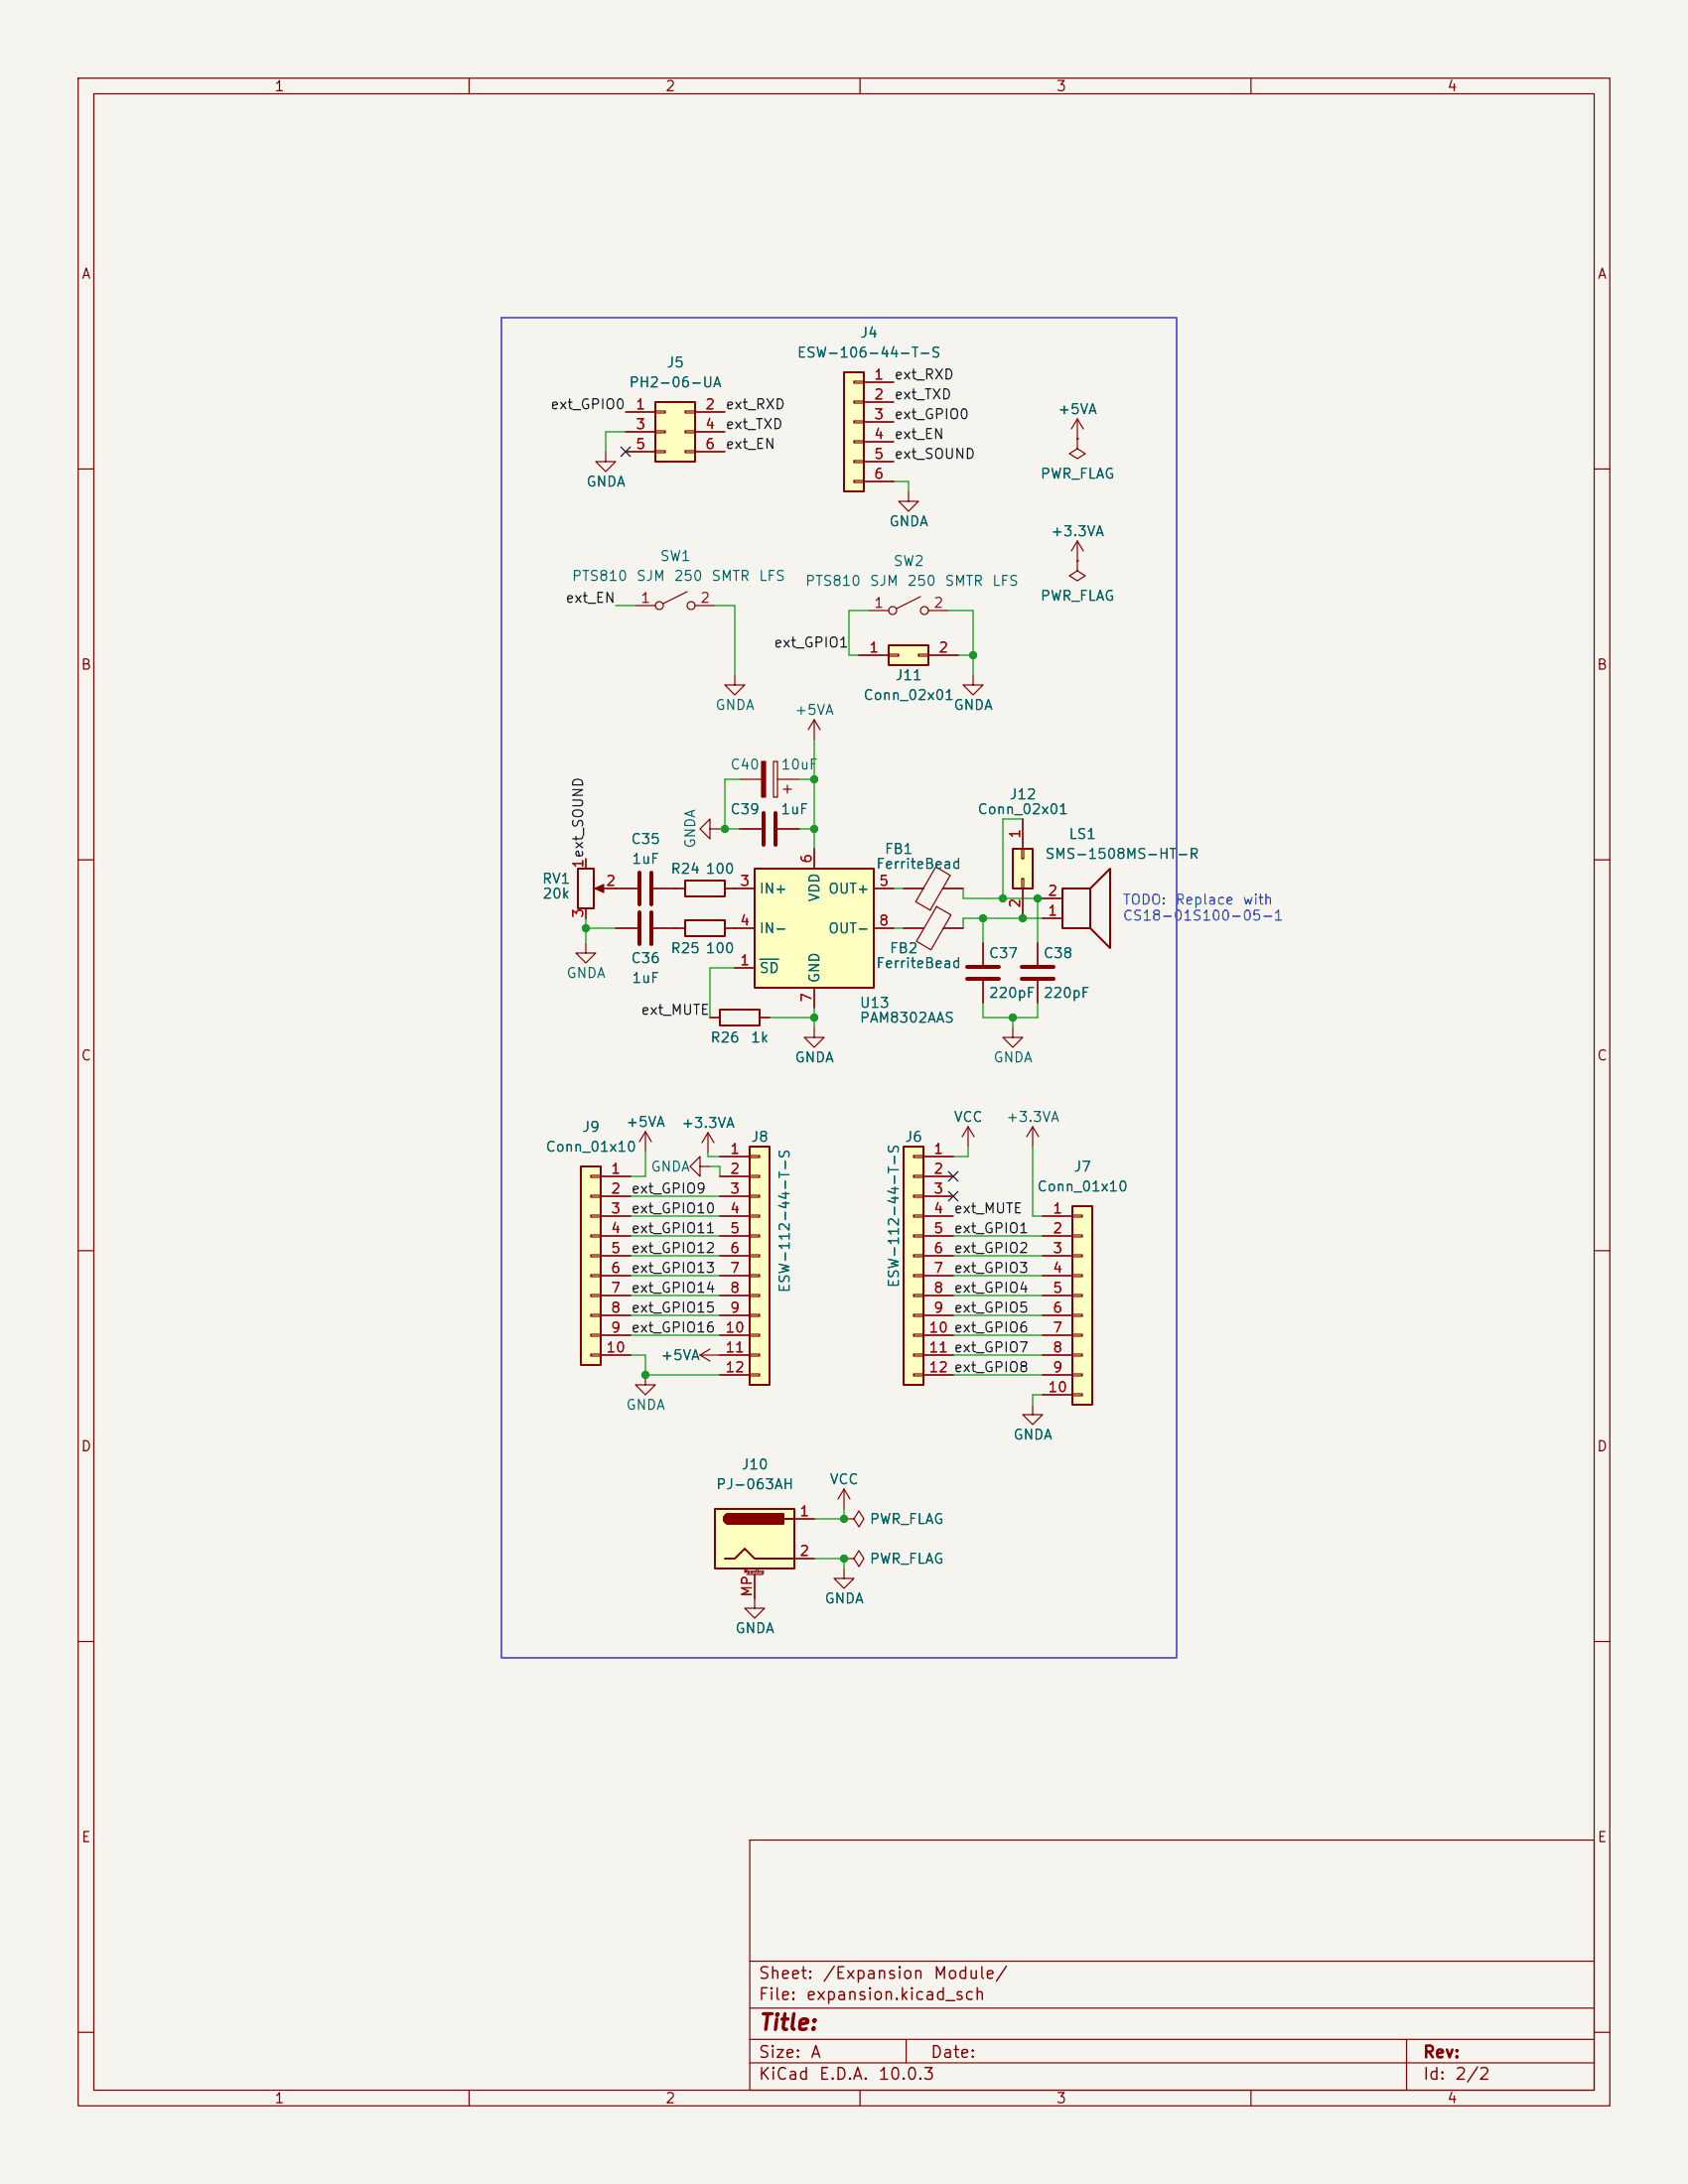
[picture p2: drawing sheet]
<svg xmlns="http://www.w3.org/2000/svg" width="216mm" height="279mm" viewBox="0 0 216 279" stroke-linecap="round" stroke-linejoin="round" font-family="sans-serif">
<path d="M0 0h215.9v279.4h-215.9z" fill="#f5f4ef" stroke="#f5f4ef" stroke-width=".13"/>
<g fill="none" stroke="#840000" stroke-width=".15">
<path d="M10 10h195.9v259.4h-195.9zM12 12h191.9v255.4h-191.9zM60 10v2M110 10v2M160 10v2M10 60h2M203.9 60h2M10 110h2M86.4 118.7h1.2M92.7 118.7h1.3M203.9 110h2M74.9 120.7v1.2h1.3l-1.3 1.3-1.2-1.3h1.2"/>
<path d="M90.8 130.2h1.3M97.2 130.2h1.2M104.1 131.4v1.3h1.3l-1.3 1.3-1.2-1.3h1.2M10 160h2M82.5 144.8l-.7 1.3M82.5 144.8l.8 1.3M82.5 144.8v2.5M89.5 149.2v-1.2l-1.2 1.2 1.2 1.3v-1.3h1.3M90.6 144.9l-.8 1.3M90.6 144.9l.7 1.3M90.6 144.9v2.5M203.9 160h2"/>
<path d="M89.5 173.4l1.3 .7M89.5 173.4h2.6M90.8 172.6l-1.3 .8M10 210h2M203.9 210h2M95.9 235.4h108v32h-108zM10 260h2M95.9 256.9h108M95.9 250.9h108M203.9 260h2M60 267.4v2M95.9 263.9h108"/>
<path d="M95.9 260.9h108M110 267.4v2M115.9 260.9v3M160 267.4v2M179.9 260.9v6.5"/>
</g>
<path d="M87.6 117.7h5.1v2.1h-5.1zM92.1 129.2h5.1v2h-5.1z" fill="none" stroke="#840000" stroke-width=".25"/>
<path d="M115.6 146.7h2.5v30.5h-2.5z" fill="#ffffc2"/>
<path d="M87.6 112.6h5.1v2.1h-5.1zM135.9 113.7h3.5v5h-3.5zM139.4 113.7l2.6-2.6v10.2l-2.6-2.6M115.6 146.7h2.5v30.5h-2.5z" fill="none" stroke="#840000" stroke-width=".25"/>
<g fill="none" stroke="#840000" stroke-width=".15">
<path d="M137.8 56.1v1.3l1 .6-1 .7-1-.7 1-.6M137.8 56.1h.1M137.8 71.8v1.2l1 .7-1 .6-1-.6 1-.7M137.8 71.8h.1M137.8 69.2l-.8 1.3M137.8 69.2l.8 1.3M137.8 69.2v2.6M86.4 113.7h1.2M90.8 106v-1.2l-1.3 1.2 1.3 1.3v-1.3h1.3M92.7 113.7h1.3M133.3 117.5h2.6M133.3 114.9h2.6"/>
<path d="M129.5 131.4v1.3h1.3l-1.3 1.3-1.2-1.3h1.2M116.8 147.8h1.3v.3h-1.3zM116.8 150.4h1.3v.2h-1.3zM116.8 152.9h1.3v.3h-1.3zM116.8 155.4h1.3v.3h-1.3zM116.8 158h1.3v.2h-1.3zM118.1 148h3.8M118.1 150.5h3.8M118.1 153h3.8M118.1 155.6h3.8M118.1 158.1h3.8M123.8 144.1l-.7 1.3"/>
<path d="M123.8 144.1l.8 1.3M123.8 144.1v2.6M82.5 175.9v1.3h1.3l-1.3 1.2-1.2-1.2h1.2M116.8 160.5h1.3v.3h-1.3zM116.8 163.1h1.3v.2h-1.3zM116.8 165.6h1.3v.3h-1.3zM116.8 168.1h1.3v.3h-1.3zM116.8 170.7h1.3v.2h-1.3zM116.8 173.2h1.3v.3h-1.3zM116.8 175.8h1.3v.2h-1.3zM118.1 160.7h3.8M118.1 163.2h3.8"/>
<path d="M118.1 165.7h3.8M118.1 168.3h3.8M118.1 170.8h3.8M118.1 173.4h3.8M118.1 175.9h3.8M107.9 194.3h1.3l.7-1 .6 1-.6 1-.7-1M107.9 194.3h.1M107.9 199.4h1.3l.7-1 .6 1-.6 1-.7-1M107.9 199.4h.1M107.9 190.5l-.7 1.3M107.9 190.5l.8 1.3M107.9 190.5v2.5"/>
</g>
<path d="M96.5 111.1h15.3v15.3h-15.3z" fill="#ffffc2"/>
<path d="M96.5 111.1h15.3v15.3h-15.3z" fill="none" stroke="#840000" stroke-width=".25"/>
<path d="M94 113.7h2.5M94 118.7h2.5M104.1 108.6v2.5M111.8 113.7h2.5M111.8 118.7h2.5M94 123.8h2.5M104.1 126.4v2.5" fill="none" stroke="#840000" stroke-width=".15"/>
<path d="M97.2 122.7h2.4" fill="none" stroke="#006464" stroke-width=".15"/>
<path d="M91.4 193h10.2v7.7h-10.2z" fill="#ffffc2"/>
<path d="M91.4 193h10.2v7.7h-10.2zM92.7 199.4h1.3l1.2-1.3 1.3 1.3h5.1M93.2 193.7a.64 .64 0 0 0-.6 .6 .64 .64 0 0 0 .6 .6M100.3 194.3h1.3" fill="none" stroke="#840000" stroke-width=".25"/>
<g fill="#840000" stroke="#840000" stroke-width=".25">
<path d="M92.8 193.9l.4-.2v1.2a.63 .63 0 0 1-.6-.3 .63 .63 0 0 1 .2-.7z"/>
<path d="M93.2 193.7h7v1.2h-7z"/>
</g>
<path d="M101.6 194.3h2.5M101.6 199.4h2.5M95.5 201.4h2M96.5 201.4v3.1" fill="none" stroke="#840000" stroke-width=".15"/>
<path d="M74.3 149.2h2.5v25.4h-2.5z" fill="#ffffc2"/>
<path d="M74.3 149.2h2.5v25.4h-2.5z" fill="none" stroke="#840000" stroke-width=".25"/>
<g fill="none" stroke="#840000" stroke-width=".15">
<path d="M75.6 150.4h1.2v.2h-1.2zM75.6 152.9h1.2v.3h-1.2zM75.6 155.4h1.2v.3h-1.2zM75.6 158h1.2v.2h-1.2zM76.8 150.5h3.8M76.8 153h3.8M76.8 155.6h3.8M76.8 158.1h3.8M75.6 160.5h1.2v.3h-1.2zM75.6 163.1h1.2v.2h-1.2zM75.6 165.6h1.2v.3h-1.2zM75.6 168.1h1.2v.3h-1.2z"/>
<path d="M75.6 170.7h1.2v.2h-1.2zM75.6 173.2h1.2v.3h-1.2zM76.8 160.7h3.8M76.8 163.2h3.8M76.8 165.7h3.8M76.8 168.3h3.8M76.8 170.8h3.8M76.8 173.4h3.8"/>
</g>
<path d="M129.5 108.6h2.6v5.1h-2.6z" fill="#ffffc2"/>
<path d="M129.5 108.6h2.6v5.1h-2.6z" fill="none" stroke="#840000" stroke-width=".25"/>
<g fill="none" stroke="#840000" stroke-width=".15">
<path d="M137.8 53.6l.8 1.3M137.8 53.6l-.8 1.3M137.8 53.6v2.5M111.1 78.1h2.6M117.7 76.3l-3 1.6M118.7 78.1h2.6M115.6 113.7h2.5M115.6 118.7h2.6M119.7 110.9l1.8 1.1-2.5 4.4-1.9-1zM119.8 116l1.8 1-2.5 4.5-1.9-1.1zM120.6 113.7h2.6M120.6 118.7h2.6"/>
<path d="M130.7 108.6h.2v1.3h-.2zM130.7 112.4h.2v1.3h-.2zM130.8 104.8v3.8M130.8 113.7v3.8"/>
<circle cx="114.2" cy="78.1" r=".51"/>
<circle cx="118.2" cy="78.1" r=".51"/>
</g>
<path d="M83.8 51.4h5.1v7.7h-5.1z" fill="#ffffc2"/>
<path d="M83.8 51.4h5.1v7.7h-5.1z" fill="none" stroke="#840000" stroke-width=".25"/>
<g fill="none" stroke="#840000" stroke-width=".15">
<path d="M80 52.7h3.8M80 55.2h3.8M80 57.8h3.8M83.8 52.6h1.3v.2h-1.3zM83.8 55.1h1.3v.3h-1.3zM83.8 57.7h1.3v.2h-1.3zM87.6 52.6h1.3v.2h-1.3zM87.6 55.1h1.3v.3h-1.3zM87.6 57.7h1.3v.2h-1.3zM88.9 52.7h3.8M88.9 55.2h3.8M88.9 57.8h3.8"/>
<path d="M94.6 106h2.8M99.4 106h2.8"/>
</g>
<path d="M97.7 104v4.1M99.2 104v4.1" fill="none" stroke="#840000" stroke-width=".51"/>
<path d="M107.9 47.6h2.6v15.3h-2.6z" fill="#ffffc2"/>
<path d="M107.9 47.6h2.6v15.3h-2.6z" fill="none" stroke="#840000" stroke-width=".25"/>
<g fill="none" stroke="#840000" stroke-width=".15">
<path d="M77.5 57.8v1.3h1.2l-1.2 1.2-1.3-1.2h1.3M109.2 48.8h1.3v.2h-1.3zM109.2 51.3h1.3v.3h-1.3zM109.2 53.8h1.3v.3h-1.3zM109.2 56.4h1.3v.2h-1.3zM109.2 58.9h1.3v.3h-1.3zM110.5 48.9h3.8M110.5 51.4h3.8M110.5 54h3.8M110.5 56.5h3.8M110.5 59.1h3.8M109.2 61.5h1.3v.2h-1.3z"/>
<path d="M110.5 61.6h3.8M116.2 62.9v1.2h1.3l-1.3 1.3-1.3-1.3h1.3M124.5 86.4v1.2h1.2l-1.2 1.3-1.3-1.3h1.3"/>
</g>
<path d="M113.7 82.6h5v2.5h-5z" fill="#ffffc2"/>
<path d="M113.7 82.6h5v2.5h-5z" fill="none" stroke="#840000" stroke-width=".25"/>
<g fill="none" stroke="#840000" stroke-width=".15">
<path d="M94 86.4v1.2h1.2l-1.2 1.3-1.3-1.3h1.3M94.6 99.7h2.8M98.9 97.4h.5v4.6h-.5zM99.4 99.7h2.8M109.9 83.8h3.8M113.7 83.7h1.2v.2h-1.2zM117.5 83.7h1.2v.2h-1.2zM118.7 83.8h3.9M100.2 101h1M100.7 100.5v1M132.1 144.1l-.8 1.3M132.1 144.1l.7 1.3"/>
<path d="M132.1 144.1v2.6"/>
</g>
<path d="M97.4 97.4h.5v4.6h-.5z" fill="#840000" stroke="#840000" stroke-width=".15"/>
<path d="M137.2 154.3h2.5v25.4h-2.5z" fill="#ffffc2"/>
<path d="M137.2 154.3h2.5v25.4h-2.5z" fill="none" stroke="#840000" stroke-width=".25"/>
<g fill="none" stroke="#840000" stroke-width=".15">
<path d="M104.1 92.1l-.7 1.2M104.1 92.1l.8 1.2M104.1 92.1v2.5M132.7 120.7v2.7M132.7 125.5v2.8M133.3 155.6h3.9M133.3 158.1h3.9M137.2 155.4h1.2v.3h-1.2zM137.2 158h1.2v.2h-1.2zM132.1 179.7v1.3h1.2l-1.2 1.2-1.3-1.2h1.3M133.3 160.7h3.9M133.3 163.2h3.9"/>
<path d="M133.3 165.7h3.9M133.3 168.3h3.9M133.3 170.8h3.9M133.3 173.4h3.9M133.3 175.9h3.9M133.3 178.4h3.9M137.2 160.5h1.2v.3h-1.2zM137.2 163.1h1.2v.2h-1.2zM137.2 165.6h1.2v.3h-1.2zM137.2 168.1h1.2v.3h-1.2zM137.2 170.7h1.2v.2h-1.2zM137.2 173.2h1.2v.3h-1.2z"/>
<path d="M137.2 175.8h1.2v.2h-1.2zM137.2 178.3h1.2v.3h-1.2zM96.5 204.5v1.2h1.3l-1.3 1.3-1.3-1.3h1.3M107.9 200.7v1.2h1.3l-1.3 1.3-1.2-1.3h1.2"/>
</g>
<path d="M130.7 123.7h4M130.7 125.2h4" fill="none" stroke="#840000" stroke-width=".51"/>
<path d="M95.9 146.7h2.5v30.5h-2.5z" fill="#ffffc2"/>
<path d="M73.9 111.1h2v5.1h-2zM95.9 146.7h2.5v30.5h-2.5z" fill="none" stroke="#840000" stroke-width=".25"/>
<g fill="none" stroke="#840000" stroke-width=".15">
<path d="M80 52.7h3.8M80 55.2h3.8M80 57.8h3.8M88.9 52.7h3.8M88.9 55.2h3.8M88.9 57.8h3.8M110.5 48.9h3.8M110.5 51.4h3.8M110.5 54h3.8M110.5 56.5h3.8M110.5 59.1h3.8M137.8 56.1h.1"/>
<path d="M81.3 77.5h2.5M87.9 75.7l-3.1 1.5M88.9 77.5h2.5M110.5 61.6h3.8M137.8 71.8h.1M109.9 83.8h3.8M118.7 83.8h3.9M74.9 109.9v1.2M74.9 116.2v1.3M76.5 113.7h5M78.7 118.7h2.8M83.6 113.7h4"/>
<path d="M83.6 118.7h4M92.7 113.7h3.8M92.7 118.7h3.8M94.6 106h2.8M99.4 106h2.8M104.1 108.6v2.5M111.8 113.7h2.5M111.8 118.7h2.5M115.6 113.7h2.5M115.6 118.7h2.5M120.6 113.7h2.6M120.6 118.7h2.6"/>
<path d="M130.8 104.8v3.8M130.8 113.7v3.8M133.3 117.5h2.6M133.3 114.9h2.6M90.8 130.2h1.3M94 123.8h2.5M97.2 130.2h1.2M104.1 126.4v2.5M125.7 120.7v2.7M125.7 125.5v2.8M132.7 120.7v2.7M132.7 125.5v2.8"/>
<path d="M76.8 150.5h3.8M76.8 153h3.8M76.8 155.6h3.8M76.8 158.1h3.8M92.1 148h3.8M92.1 150.5h3.8M92.1 153h3.8M92.1 155.6h3.8M92.1 158.1h3.8M95.9 147.8h1.3v.3h-1.3zM95.9 150.4h1.3v.2h-1.3zM95.9 152.9h1.3v.3h-1.3z"/>
<path d="M95.9 155.4h1.3v.3h-1.3zM95.9 158h1.3v.2h-1.3zM118.1 148h3.8M118.1 150.5h3.8M118.1 153h3.8M118.1 155.6h3.8M118.1 158.1h3.8M133.3 155.6h3.9M133.3 158.1h3.9M76.8 160.7h3.8M76.8 163.2h3.8M76.8 165.7h3.8"/>
<path d="M76.8 168.3h3.8M76.8 170.8h3.8M76.8 173.4h3.8M92.1 160.7h3.8M92.1 163.2h3.8M92.1 165.7h3.8M92.1 168.3h3.8M92.1 170.8h3.8M92.1 173.4h3.8M92.1 175.9h3.8M95.9 160.5h1.3v.3h-1.3zM95.9 163.1h1.3v.2h-1.3z"/>
<path d="M95.9 165.6h1.3v.3h-1.3zM95.9 168.1h1.3v.3h-1.3zM95.9 170.7h1.3v.2h-1.3zM95.9 173.2h1.3v.3h-1.3zM95.9 175.8h1.3v.2h-1.3zM118.1 160.7h3.8M118.1 163.2h3.8M118.1 165.7h3.8M118.1 168.3h3.8M118.1 170.8h3.8M118.1 173.4h3.8M118.1 175.9h3.8"/>
<path d="M133.3 160.7h3.9M133.3 163.2h3.9M133.3 165.7h3.9M133.3 168.3h3.9M133.3 170.8h3.9M133.3 173.4h3.9M133.3 175.9h3.9M133.3 178.4h3.9M101.6 194.3h2.5M101.6 199.4h2.5M107.9 199.4h.1M107.9 194.3h.1"/>
<path d="M96.5 201.4v3.1"/>
<circle cx="84.3" cy="77.5" r=".51"/>
<circle cx="88.4" cy="77.5" r=".51"/>
</g>
<path d="M81.8 111.6v4.1M81.8 116.7v4.1M83.3 111.6v4.1M83.3 116.7v4.1M123.7 123.7h4.1M123.7 125.2h4.1" fill="none" stroke="#840000" stroke-width=".51"/>
<path d="M76.1 113.7l1.1-.5v1z" fill="#840000" stroke="#840000" stroke-width=".15"/>
<path d="M64.1 40.6h.1M64.1 40.6h86.4v171.5h-86.4z" fill="none" stroke="#0000c2" stroke-width=".15"/>
<g fill="none" stroke="#009600" stroke-width=".15">
<path d="M80 55.2h-2.5v2.6M78.7 77.5h2.6M91.4 77.5h2.6v8.9M111.1 78.1h-2.5v5.7h1.3M114.3 61.6h1.9v1.3M121.3 78.1h3.2v8.3M94.6 99.7h-1.9v6.3M102.2 99.7h1.9M104.1 94.6v14M122.6 83.8h1.9M74.9 118.7h3.8M74.9 117.5v3.2"/>
<path d="M92.1 106h2.5M102.2 106h1.9M114.3 118.7h1.3M114.3 113.7h1.3M123.2 113.7v1.2h10.1M125.7 117.5v3.2M130.8 104.8h-2.5v10.1M132.7 114.9v5.8M133.3 117.5h-10.1v1.2M94 123.8h-3.2v6.4M98.4 130.2h5.7M104.1 128.9v2.5"/>
<path d="M125.7 128.3v1.9h7v-1.9M129.5 130.2v1.2M80.6 153h11.5M80.6 155.6h11.5M80.6 158.1h11.5M82.5 147.3v3.2h-1.9M90.6 147.4v.6h1.5M90.8 149.2h1.3v1.3M121.9 158.1h11.4M123.8 146.7v1.3h-1.9M132.1 146.7v8.9h1.2M80.6 168.3h11.5"/>
<path d="M80.6 165.7h11.5M80.6 160.7h11.5M80.6 173.4h1.9v2.5h9.6M80.6 170.8h11.5M80.6 163.2h11.5M121.9 168.3h11.4M121.9 165.7h11.4M121.9 160.7h11.4M121.9 173.4h11.4M121.9 175.9h11.4M121.9 170.8h11.4M121.9 163.2h11.4"/>
<path d="M133.3 178.4h-1.2v1.3M104.1 199.4h3.8v1.3M107.9 193v1.3h-3.8"/>
</g>
<path d="M79.4 57.2l1.2 1.2M80.6 57.2l-1.2 1.2M121.3 152.4l1.2 1.2M121.3 149.9l1.2 1.2M122.5 152.4l-1.2 1.2M122.5 149.9l-1.2 1.2" fill="none" stroke="#000084" stroke-width=".15"/>
<path d="M97.2 122.7h2.4" fill="none" stroke="#006464" stroke-width=".15"/>
<g fill="#009600" stroke="#009600" stroke-width=".13">
<circle cx="74.9" cy="118.7" r=".46"/>
<circle cx="82.5" cy="175.9" r=".46"/>
<circle cx="104.1" cy="130.2" r=".46"/>
<circle cx="132.7" cy="114.9" r=".46"/>
<circle cx="130.8" cy="117.5" r=".46"/>
<circle cx="125.7" cy="117.5" r=".46"/>
<circle cx="128.3" cy="114.9" r=".46"/>
<circle cx="104.1" cy="99.7" r=".46"/>
<circle cx="104.1" cy="106" r=".46"/>
<circle cx="129.5" cy="130.2" r=".46"/>
<circle cx="92.7" cy="106" r=".46"/>
<circle cx="124.5" cy="83.8" r=".46"/>
<circle cx="107.9" cy="199.4" r=".46"/>
<circle cx="107.9" cy="194.3" r=".46"/>
</g>
<text font-size="2" fill="#840000" x="96.9" y="260.2">Title:</text>
<g font-size="1.5" fill="#840000">
<text x="96.9" y="256.2">File:</text>
<text x="96.9" y="253.5">Sheet:</text>
<text x="103" y="256.2">expansion.kicad_sch</text>
<text x="105.1" y="253.5">/Expansion</text>
<text x="119.3" y="253.5">Module/</text>
<text x="96.9" y="263.6">Size:</text>
<text x="103.6" y="263.6">A</text>
<text x="118.9" y="263.6">Date:</text>
<text x="181.9" y="263.6">Rev:</text>
<text x="96.9" y="266.4">KiCad</text>
<text x="104.6" y="266.4">E.D.A.</text>
<text x="112.2" y="266.4">10.0.3</text>
<text x="181.9" y="266.4">Id:</text>
<text x="186" y="266.4">2/2</text>
</g>
<g font-size="1.3" fill="#840000">
<text x="35" y="12">1</text>
<text x="85" y="12">2</text>
<text x="135" y="12">3</text>
<text x="185" y="12">4</text>
<text x="10.3" y="36">A</text>
<text x="204.2" y="36">A</text>
<text x="10.3" y="86">B</text>
<text x="204.2" y="86">B</text>
<text x="10.3" y="136">C</text>
<text x="204.2" y="136">C</text>
<text x="10.3" y="186">D</text>
<text x="204.2" y="186">D</text>
<text x="10.3" y="236">E</text>
<text x="204.2" y="236">E</text>
<text x="35" y="269.4">1</text>
<text x="85" y="269.4">2</text>
<text x="135" y="269.4">3</text>
<text x="185" y="269.4">4</text>
</g>
<g font-size="1.3" fill="#006464">
<text x="85.2" y="47.3">J5</text>
<text x="101.9" y="46.1">ESW-106-44-T-S</text>
<text x="109.9" y="43.5">J4</text>
<text x="80.4" y="49.9">PH2-06-UA</text>
<text x="135.2" y="53.3">+5VA</text>
<text x="74.9" y="62.6">GNDA</text>
<text x="133" y="61.6">PWR_FLAG</text>
<text x="113.6" y="67.6">GNDA</text>
<text x="134.3" y="68.9">+3.3VA</text>
<text x="73" y="74.6">PTS810</text>
<text x="81.3" y="74.6">SJM</text>
<text x="84.3" y="72.1">SW1</text>
<text x="86.1" y="74.6">250</text>
<text x="90.9" y="74.6">SMTR</text>
<text x="97" y="74.6">LFS</text>
<text x="102.9" y="75.3">PTS810</text>
<text x="111.1" y="75.3">SJM</text>
<text x="114.2" y="72.7">SW2</text>
<text x="115.9" y="75.3">250</text>
<text x="120.7" y="75.3">SMTR</text>
<text x="126.8" y="75.3">LFS</text>
<text x="133" y="77.2">PWR_FLAG</text>
<text x="110.3" y="89.9">Conn_02x01</text>
<text x="114.4" y="87.3">J11</text>
<text x="91.4" y="91.1">GNDA</text>
<text x="101.6" y="91.8">+5VA</text>
<text x="121.9" y="91.1">GNDA</text>
<text x="93.3" y="98.8">C40</text>
<text x="99.8" y="98.8">10uF</text>
<text x="93.3" y="104.5">C39</text>
<text x="99.8" y="104.5">1uF</text>
<text x="124.9" y="104.5">Conn_02x01</text>
<text x="129" y="102.6">J12</text>
<text x="136.6" y="107.7">LS1</text>
<text x="69.2" y="113.4">RV1</text>
<text x="80.6" y="108.3">C35</text>
<text x="80.7" y="110.8">1uF</text>
<text x="85.7" y="112.1">R24</text>
<text x="89.2" y="108.6" transform="rotate(-90 89.2 108.6)">GNDA</text>
<text x="90.2" y="112.1">100</text>
<text x="112" y="111.5">FerriteBead</text>
<text x="113" y="109.6">FB1</text>
<text x="133.6" y="110.2">SMS-1508MS-HT-R</text>
<text x="69.3" y="115.3">20k</text>
<text x="97" y="114.6">IN+</text>
<text x="97" y="119.7">IN-</text>
<text x="105.1" y="115.5" transform="rotate(-90 105.1 115.5)">VDD</text>
<text x="105.8" y="114.6">OUT+</text>
<text x="105.8" y="119.7">OUT-</text>
<text x="72.3" y="125.4">GNDA</text>
<text x="80.6" y="123.5">C36</text>
<text x="85.7" y="122.3">R25</text>
<text x="90.2" y="122.3">100</text>
<text x="97" y="124.8">SD</text>
<text x="105.1" y="125.9" transform="rotate(-90 105.1 125.9)">GND</text>
<text x="112" y="124.2">FerriteBead</text>
<text x="113.7" y="122.3">FB2</text>
<text x="126.4" y="122.9">C37</text>
<text x="133.4" y="122.9">C38</text>
<text x="80.7" y="126.1">1uF</text>
<text x="109.9" y="129.2">U13</text>
<text x="109.9" y="131.1">PAM8302AAS</text>
<text x="126.4" y="128">220pF</text>
<text x="133.4" y="128">220pF</text>
<text x="90.8" y="133.7">R26</text>
<text x="95.9" y="133.7">1k</text>
<text x="101.6" y="136.2">GNDA</text>
<text x="127" y="136.2">GNDA</text>
<text x="121.9" y="143.8">VCC</text>
<text x="128.6" y="143.8">+3.3VA</text>
<text x="69.7" y="147.7">Conn_01x10</text>
<text x="74.4" y="145.1">J9</text>
<text x="80" y="144.5">+5VA</text>
<text x="87.1" y="144.6">+3.3VA</text>
<text x="96" y="146.4">J8</text>
<text x="115.6" y="146.4">J6</text>
<text x="83.1" y="150.2">GNDA</text>
<text x="132.6" y="152.7">Conn_01x10</text>
<text x="137.2" y="150.2">J7</text>
<text x="101.3" y="165.5" transform="rotate(-90 101.3 165.5)">ESW-112-44-T-S</text>
<text x="115.3" y="164.8" transform="rotate(-90 115.3 164.8)">ESW-112-44-T-S</text>
<text x="84.4" y="174.3">+5VA</text>
<text x="80" y="180.7">GNDA</text>
<text x="129.5" y="184.5">GNDA</text>
<text x="91.5" y="190.8">PJ-063AH</text>
<text x="94.7" y="188.3">J10</text>
<text x="106" y="190.2">VCC</text>
<text x="111.1" y="195.3">PWR_FLAG</text>
<text x="111.1" y="200.4">PWR_FLAG</text>
<text x="93.9" y="209.3">GNDA</text>
<text x="105.4" y="205.4">GNDA</text>
</g>
<g font-size="1.3" fill="#0f0f0f">
<text x="70.3" y="52.7">ext_GPIO0</text>
<text x="92.7" y="52.7">ext_RXD</text>
<text x="114.3" y="48.9">ext_RXD</text>
<text x="114.3" y="53.9">ext_GPIO0</text>
<text x="114.3" y="51.4">ext_TXD</text>
<text x="92.7" y="55.2">ext_TXD</text>
<text x="92.7" y="57.8">ext_EN</text>
<text x="114.3" y="59">ext_SOUND</text>
<text x="114.3" y="56.5">ext_EN</text>
<text x="72.2" y="77.4">ext_EN</text>
<text x="98.9" y="83.2">ext_GPIO1</text>
<text x="81.9" y="130.1">ext_MUTE</text>
<text x="80.6" y="155.5">ext_GPIO10</text>
<text x="80.6" y="153">ext_GPIO9</text>
<text x="121.9" y="155.5">ext_MUTE</text>
<text x="80.6" y="160.6">ext_GPIO12</text>
<text x="80.6" y="158.1">ext_GPIO11</text>
<text x="121.9" y="158.1">ext_GPIO1</text>
<text x="121.9" y="160.6">ext_GPIO2</text>
<text x="80.6" y="163.2">ext_GPIO13</text>
<text x="80.6" y="165.7">ext_GPIO14</text>
<text x="121.9" y="165.7">ext_GPIO4</text>
<text x="121.9" y="163.2">ext_GPIO3</text>
<text x="80.6" y="170.8">ext_GPIO16</text>
<text x="80.6" y="168.2">ext_GPIO15</text>
<text x="121.9" y="168.2">ext_GPIO5</text>
</g>
<g font-size="1.3" fill="#a90000">
<text x="81.2" y="52.7">1</text>
<text x="90.1" y="52.7">2</text>
<text x="111.7" y="48.9">1</text>
<text x="111.7" y="51.4">2</text>
<text x="111.7" y="53.9">3</text>
<text x="81.2" y="55.2">3</text>
<text x="81.2" y="57.8">5</text>
<text x="90.1" y="55.2">4</text>
<text x="90.1" y="57.8">6</text>
<text x="111.7" y="56.5">4</text>
<text x="111.7" y="59">5</text>
<text x="111.7" y="61.6">6</text>
<text x="81.8" y="77.4">1</text>
<text x="89.5" y="77.4">2</text>
<text x="111.1" y="83.8">1</text>
<text x="111.7" y="78.1">1</text>
<text x="119.3" y="78.1">2</text>
<text x="119.9" y="83.8">2</text>
<text x="130.8" y="107.4" transform="rotate(-90 130.8 107.4)">1</text>
<text x="74.9" y="111.2" transform="rotate(-90 74.9 111.2)">1ext_SOUND</text>
<text x="74.9" y="111.2" transform="rotate(-90 74.9 111.2)">1</text>
<text x="77.4" y="113.6">2</text>
<text x="94.5" y="113.6">3</text>
<text x="104.1" y="110.6" transform="rotate(-90 104.1 110.6)">6</text>
<text x="112.3" y="113.6">5</text>
<text x="74.9" y="117.5" transform="rotate(-90 74.9 117.5)">3</text>
<text x="94.5" y="118.7">4</text>
<text x="112.3" y="118.7">8</text>
<text x="130.8" y="116.3" transform="rotate(-90 130.8 116.3)">2</text>
<text x="133.9" y="117.4">1</text>
<text x="133.9" y="114.9">2</text>
<text x="94.5" y="123.8">1</text>
<text x="104.1" y="128.3" transform="rotate(-90 104.1 128.3)">7</text>
<text x="93.3" y="147.9">1</text>
<text x="119.3" y="147.9">1</text>
<text x="78" y="150.5">1</text>
<text x="78" y="153">2</text>
<text x="78" y="155.5">3</text>
<text x="93.3" y="150.5">2</text>
<text x="93.3" y="153">3</text>
<text x="93.3" y="155.5">4</text>
<text x="119.3" y="150.5">2</text>
<text x="119.3" y="153">3</text>
<text x="119.3" y="155.5">4</text>
<text x="134.5" y="155.5">1</text>
<text x="78" y="158.1">4</text>
<text x="78" y="160.6">5</text>
<text x="93.3" y="158.1">5</text>
<text x="93.3" y="160.6">6</text>
<text x="119.3" y="158.1">5</text>
<text x="119.3" y="160.6">6</text>
<text x="134.5" y="158.1">2</text>
<text x="134.5" y="160.6">3</text>
<text x="78" y="163.2">6</text>
<text x="78" y="165.7">7</text>
<text x="93.3" y="163.2">7</text>
<text x="93.3" y="165.7">8</text>
<text x="119.3" y="163.2">7</text>
<text x="119.3" y="165.7">8</text>
<text x="134.5" y="163.2">4</text>
<text x="134.5" y="165.7">5</text>
<text x="77.4" y="173.3">10</text>
<text x="78" y="168.2">8</text>
<text x="78" y="170.8">9</text>
<text x="92.7" y="170.8">10</text>
<text x="92.7" y="173.3">11</text>
<text x="93.3" y="168.2">9</text>
<text x="118.7" y="170.8">10 ext_GPIO6</text>
<text x="118.7" y="173.3">11 ext_GPIO7</text>
<text x="118.7" y="170.8">10</text>
<text x="118.7" y="173.3">11</text>
<text x="119.3" y="168.2">9</text>
<text x="134.5" y="168.2">6</text>
<text x="134.5" y="170.8">7</text>
<text x="134.5" y="173.3">8</text>
<text x="92.7" y="175.9">12</text>
<text x="118.7" y="175.9">12 ext_GPIO8</text>
<text x="118.7" y="175.9">12</text>
<text x="133.9" y="178.4">10</text>
<text x="134.5" y="175.9">9</text>
<text x="102.2" y="194.3">1</text>
<text x="102.2" y="199.4">2</text>
<text x="96.5" y="204.4" transform="rotate(-90 96.5 204.4)">MP</text>
</g>
<g font-size="1.3" fill="#0000c2">
<text x="143.5" y="116">TODO:</text>
<text x="143.5" y="118.1">CS18-01S100-05-1</text>
<text x="150.2" y="116">Replace</text>
<text x="158.9" y="116">with</text>
</g>
<text font-size=".4" fill="#840000" x="95.1" y="201.3">Mounting</text>
</svg>
